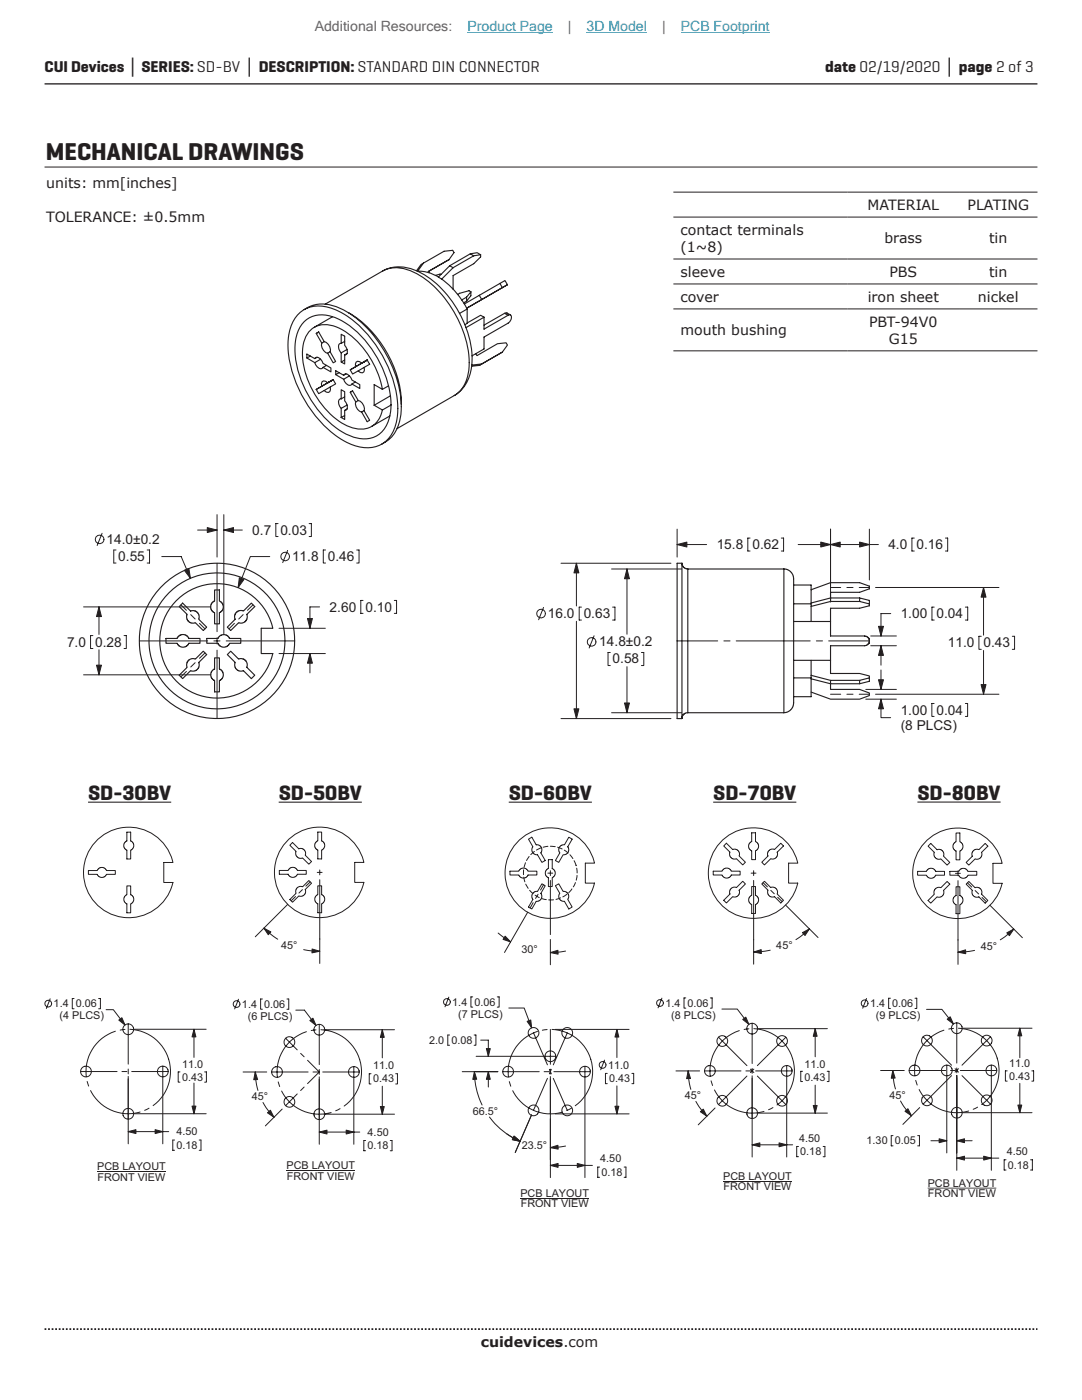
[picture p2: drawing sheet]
<svg xmlns="http://www.w3.org/2000/svg" width="216mm" height="279mm" viewBox="0 0 216 279" stroke-linecap="round" stroke-linejoin="round" font-family="sans-serif">
<path d="M8.9 265.3h198.1" fill="none" stroke="#231f20" stroke-width=".35" stroke-dasharray=".4 .4 .4 .4 .4 .4" stroke-dashoffset=".7" stroke-linecap="butt"/>
<path d="M8.9 16.7h198.1" fill="none" stroke="#231f20" stroke-width=".26"/>
<g fill="none" stroke="#231f20" stroke-width=".2">
<path d="M8.9 33.3h198.1M134.4 38.3h72.6M134.4 43.3h72.6M134.4 51.7h72.6M134.4 56.7h72.6M134.4 61.7h72.6M134.4 70h72.6M39.4 105.8h3.9M43.3 102.7v8.5M43.3 112.4v13.7M44.7 102.7v24M44.7 105.8h3.7"/>
<path d="M55.5 104.5h-.5v2.6h.5M61.7 104.5h.4v2.6h-.4M27.8 127.9h13.6M36.1 120.7l1.1 1.1M37.2 134l-1.1 1.1M38.1 122.7l.8 .8M38.9 132.3l-.8 .8M39.8 124.4l1.1 1.1M40.9 130.3l-1.1 1.1M42.7 127.9h1.2M43.3 127.3v1.2M43.3 129.8v13.6"/>
<path d="M45.1 127.9h13.7M46.8 124.4l-1.1 1.1M48.5 122.7l-.9 .8M50.5 120.7l-1.1 1.1"/>
</g>
<g fill="none" stroke="#231f20" stroke-width=".23">
<path d="M76.3 54.1a7.6 7.6 0 0 1 7.8 .4 21 21 0 0 1 10.1 17.8 7.8 7.8 0 0 1-3.5 6.6M76.3 54.1a6.8 6.8 0 0 1 6.7 .4 22.1 22.1 0 0 1 10.6 18.6 6.9 6.9 0 0 1-2.9 5.8M76.3 54.1l-11.4 6.6M83.4 54.1a9.2 9.2 0 0 1 6.9 3.5l1.4 1.6 1.5 2.5-1.5 .8M84.5 52.5l-.5 .3-.9 1.2M84.5 52.5l-1.2 1.6M85.5 54.2l.1 .2M88 54.8l-.2-.1-.9 .3M89.6 51.8l1-1.4-.3-.4-1.7 .1-4.1 2.4M89.6 51.8l-4.1 2.4M90.4 53.4l-.7-.4-2.2 2.3M90.4 53.4l-2.3 2.3"/>
<path d="M93.1 59.3l-1 .6M93.1 59.3v.8M93.8 50.7l1.4-.3 .7 .4M94 58.2l-.4-.2-2.3 .8M94 58.2l-.9 1.1M94 58.2v.8l-.9 1.1M94.5 51l-.7-.3-4.1 2.3M94.5 51l-4.1 2.4M95.6 58.9l-2.9 1.8M95.9 50.8l-1.4 .2M95.9 50.8v.5l-1.4 1.3-4.1 2.4v2.7M99.8 56.6l1-.6 .5 .8"/>
<path d="M100.2 57.4l-.4-.8-4.2 2.3M100.2 57.4l-4.1 2.4-.5-.9M101.3 56.8l-8.2 4.7M101.3 56.8l-1.1 .6M59.3 63a6 6 0 0 1 6.9-1.5 21 21 0 0 1 10.9 10.9 17.7 17.7 0 0 1 1.8 12.6 5.9 5.9 0 0 1-8 4 20.5 20.5 0 0 1-10.8-10.4 19 19 0 0 1-2.3-12.5l.4-1.2zM60.6 64.3a5.8 5.8 0 0 1 7-.6 21 21 0 0 1 10.4 16.3 8.2 8.2 0 0 1-2.2 6.6 5.9 5.9 0 0 1-6.5 .1 20.6 20.6 0 0 1-10.4-18.1 7.3 7.3 0 0 1 1.7-4.3zM60.7 61.8a6.6 6.6 0 0 1 6.6-.5 22.1 22.1 0 0 1 11.2 12.3 16.2 16.2 0 0 1 1 11.3 6.1 6.1 0 0 1-3.3 3.7M61.2 70.7l1.6 .9 .1-.2a1.05 1.05 0 0 1 1.4 .8l.2 .3 1.5 .9v.8l-1.5-.9-.2 .2a1.04 1.04 0 0 1-1.4-.9l-.1-.2-1.6-1zM61.9 71.1l-.7 .3M63.1 66.5l.5-.2 1.1 1.9a1.74 1.74 0 0 1 1.2 2l1.1 1.9-.5 .3-1.1-1.9a1.75 1.75 0 0 1-1.2-2zM63.3 71.3l-.5 .3M63.6 66.3l-.5 .2"/>
<path d="M64 71.7l-1.2 .7M64.3 76.2a.76 .76 0 0 1 1.1 .2l1.1-.6 .5 .8-1.1 .7a.77 .77 0 0 1-.4 1h-.3l-.5-.4-1.1 .7-.5-.9 1.1-.6v-.7zM64.7 68.2l-.5 .3M65.1 72.9l-.6 .4M65.9 70.2l-.5 .3M65.9 77.3l-1.2 .6M66.4 63.2l-3.7 2.1M66.5 75.8l-3.4 1.9M67 74l1.6 .9 .1-.2a1.06 1.06 0 0 1 1.4 .9l.1 .2 1.6 1v.7l-1.6-.9-.1 .2a1.04 1.04 0 0 1-1.4-.8l-.1-.3-1.6-.9zM67.7 74.4l-.7 .4M68.1 66.7l.7 .4v1.8a1.43 1.43 0 0 1 .3 1.8l-.3 .1v1.8l-.7-.4v-1.8a1.43 1.43 0 0 1-.3-1.8l.3-.1zM68.1 77.8l.7 .4v1.8a1.43 1.43 0 0 1 .3 1.8l-.3 .1v1.8l-.7-.4v-1.8l-.2-.2a.96 .96 0 0 1 .2-1.7z"/>
<path d="M68.8 68.1l-.7 .4M68.8 71.9l-.7 .3M68.8 79.2l-.7 .4M69 74.6l-.4 .3M69.2 70.5l-.4 .3M69.2 69.7l-1.1 .7M69.5 62.4a22.1 22.1 0 0 1 10.6 18.3M69.7 75l-1.1 .7M69.9 78.3l.5-.3 1.1 1.9a1.71 1.71 0 0 1 1.1 2l1.2 2-.5 .3-1.1-2a1.73 1.73 0 0 1-1.2-2zM70.4 78l-.5 .3M70.9 76.2l-.7 .4M71.1 72.2a.77 .77 0 0 1 1.1 .3l1.1-.6 .5 .8-1.2 .6a.67 .67 0 0 1 .1 .7 .67 .67 0 0 1-.7 .4l-.5-.4-1.1 .6-.5-.8 1.1-.6v-.7z"/>
<path d="M71.5 79.9l-.5 .3M72.6 73.3l-1.1 .7M73.3 71.9l-3.4 1.9M76.3 77.7a17.8 17.8 0 0 0-8.6-12.2 4.7 4.7 0 0 0-6.6 1.6 11.2 11.2 0 0 0 .3 8.8 16.9 16.9 0 0 0 7.9 9.1 4.9 4.9 0 0 0 5.9-.7 5.4 5.4 0 0 0 1.1-2.5M76.3 77.7l-1.6-.9v4.1M77.5 77l-1.2 .7M77.9 79l-3.2 1.9M90.7 78.9l-11.5 6.6M93.1 60.1l-.6 .3M93.2 61.7v2.8l-.4 .3M94.9 70.6l.3 .4 4.1-2.4 1.7-.2 .3 .5-1.1 1.4-4.1 2.3-2 .3M95.6 72.9l-1.5 .2"/>
<path d="M96.1 72.6l-.5 .3M96.6 63.3l-.7-.4-2.7 1.6M96.6 63.3l-3.6 2.1M100.2 70.3l-4.6 2.6M100.7 62.5l.3-.1 .9 .5M101.4 62.9l.1-.1a.63 .63 0 0 1 .6 .5 .63 .63 0 0 1-.2 .7l-.5 .5-4.8 2.8v2.3l-2.4 1.4M101.4 62.9l-.7-.4-4.1 2.4M101.4 62.9l-4.8 2.8v-2.4M68.8 82.9l-.7 .4M69.2 81.6l-.4 .3M69.2 80.8l-1.1 .7M72.6 81.9l-.4 .3"/>
<path d="M74.7 80.9l1.6 .9M77.8 83l-3.7 2.1M78 80.8l-1.7 1M42.8 117.7h1v2.3l.6 .4 .2 .6-.3 .9-.5 .4v2.2h-1v-2.2l-.5-.4-.3-.6 .2-.8 .6-.5zM136.1 112.4v31M136.1 112.4h-1v31h1M136.1 112.4l.3 .8 .8 .4M137.2 113.6v28.6M137.2 113.6h19.2M156.4 113.6l.7 .1 .7 .4 .4 .7 .2 .7v24.8l-.2 .7-.4 .7-.7 .4-.7 .1M156.4 113.6v28.6M158.4 116.8h3.4v7.2"/>
<path d="M161.8 117.7l3.9-1.4h5.8l2 .7v.5l-2 .7h-5.8v1.8M171.5 119.3v.7l2 .5M171.5 119.3h-5.8l-3.9 1M171.5 119.3l2 .5v1.1l-2 .5h-5.8v5.5h6.8M37.6 131.8l.6-.3h.8l1.6-1.5 .6 .6-1.6 1.6 .1 .7-.3 .7-.7 .3h-.7l-1.6 1.5-.6-.6 1.5-1.6v-.8zM37.7 128.4l-.5 .6-1 .1-.5-.2-.3-.5h-2.3v-1h2.3l.3-.5 .6-.3 .8 .2 .6 .6h2.2v1h-2.2M38 121.9l-1.6-1.5-.6 .7 1.5 1.5v.8l.3 .7 .7 .3 .7-.1 1.6 1.5 .6-.6-1.5-1.6v-.7l-.1-.5-.7-.5-.9 .1M41.3 127.4h2.2l.5-.6 .9-.1 .6 .3 .3 .4h2.2v1h-2.2l-.5 .6-.8 .2-.6-.3-.4-.5h-2.2zM43.8 133.5l.6 .5 .1 .9-.2 .5-.5 .4v2.3h-1v-2.3l-.4-.3-.3-.6 .1-.9 .6-.5v-2.2h1v2.2M45.4 130.6l.6-.6 1.6 1.5 .6-.1 .6 .2 .5 .8v.8l1.5 1.6-.6 .6-1.6-1.6-.7 .1-.5-.1-.5-.7v-.9zM46.9 123.6v-.9l.6-.7 .4-.2 .7 .1 1.6-1.5 .6 .7-1.5 1.5v.9l-.5 .6-.6 .3-.6-.1-1.6 1.5-.6-.6 1.5-1.6M54.4 130.4a11.4 11.4 0 0 1-17.6 6.9 11.4 11.4 0 0 1 .1-18.9 11.4 11.4 0 0 1 17.5 7h-2.3v5h2.3"/>
<path d="M158.4 124h7.3M158.4 131.8h7.3M158.4 135.3h3.4M158.4 120.5h3.4M161.8 135.3v3.7h-3.4M161.8 135.5l3.9 1v1.1h5.8l2 .7v.5l-2 .7h-5.8l-3.9-1.4M161.8 131.8v3.5M165.7 131.8v2.6h5.8l2 .5v.4l-2 .5h-5.8l-3.9-1M165.7 135.8v.7h5.8M165.7 120l-3.9 1M165.7 120h5.8M172.5 126.9l.6 .3 .4 .5-.2 .7-.5 .4-7.1 .1v2.9"/>
<path d="M173.4 127.4h.1v1h-.1M173.5 135.3v.7l-2 .5v-.7M137.2 142.2l-.4 .1-.4 .3-.3 .8M137.2 142.2h19.2"/>
<circle cx="43.3" cy="127.9" r="15.5"/>
<circle cx="43.3" cy="127.9" r="13.6"/>
</g>
<path d="M44.7 105.8l1.9-.5v1z" fill="#231f20"/>
<path d="M44.7 105.8l1.9-.5v1z" fill="none" stroke="#231f20" stroke-width=".2"/>
<path d="M41.4 105.3l1.9 .5-1.9 .5z" fill="#231f20"/>
<g fill="none" stroke="#231f20" stroke-width=".2">
<path d="M41.4 105.3l1.9 .5-1.9 .5zM165.7 117.2h2.1M169 117.2h1.2M171.4 117.2h2.1M174.7 117.2h24.6M196.3 117.2v9.6M135.1 127.9h8.1M144.4 127.9h1.3M146.9 127.9h14.8M162.9 127.9h1.2M165.4 127.9h8.1M165.7 138.6h2.1"/>
<path d="M169 138.6h1.2M171.4 138.6h2.1M174.7 138.6h24.6M195.8 127h-.5v2.6h.5M196.3 129.8v8.8M202 127h.4v2.6h-.4"/>
</g>
<path d="M196.3 117.2l.4 2h-.9z" fill="#231f20"/>
<path d="M196.3 117.2l.4 2h-.9z" fill="none" stroke="#231f20" stroke-width=".2"/>
<path d="M195.8 136.6h.9l-.4 2z" fill="#231f20"/>
<g fill="none" stroke="#231f20" stroke-width=".2">
<path d="M20.4 106.4l-1 2.5M23.2 109.8h-.5v2.6h.5M29.4 109.8h.4v2.6h-.4M32.3 111.1h3.9l1.8 4.3M53.8 111.1h-3.8l-2.5 6.2M57.4 109.8l-1 2.5M65 109.8h-.5v2.6h.5M71.2 109.8h.4v2.6h-.4M72.4 119.8h-.4v2.6h.4M78.7 119.8h.4v2.6h-.4M16.7 121.1h25.4M16.7 134.7h25.4"/>
<path d="M18.5 126.8h-.4v2.6h.4M19.7 121.1v5.5M19.7 129.7v5M24.8 126.8h.4v2.6h-.4M55.7 130.4h9.2M55.7 125.4h9.2M61.8 130.4v3.9M63.8 121.1h-2v4.3M195.8 136.6h.9l-.4 2z"/>
<circle cx="19.9" cy="107.6" r=".86"/>
<circle cx="56.9" cy="111.1" r=".86"/>
</g>
<path d="M61.4 123.4h.9l-.5 2z" fill="#231f20"/>
<path d="M61.4 123.4h.9l-.5 2z" fill="none" stroke="#231f20" stroke-width=".2"/>
<path d="M47.8 115.3l.9 .3-1.2 1.7z" fill="#231f20"/>
<path d="M47.8 115.3l.9 .3-1.2 1.7z" fill="none" stroke="#231f20" stroke-width=".2"/>
<path d="M61.8 130.4l.5 2h-.9z" fill="#231f20"/>
<path d="M61.8 130.4l.5 2h-.9z" fill="none" stroke="#231f20" stroke-width=".2"/>
<path d="M36.8 113.8l.9-.3 .3 1.9z" fill="#231f20"/>
<path d="M36.8 113.8l.9-.3 .3 1.9z" fill="none" stroke="#231f20" stroke-width=".2"/>
<path d="M19.7 121.1l.5 1.9h-.9z" fill="#231f20"/>
<path d="M19.7 121.1l.5 1.9h-.9z" fill="none" stroke="#231f20" stroke-width=".2"/>
<path d="M19.3 132.7h.9l-.5 2z" fill="#231f20"/>
<g fill="none" stroke="#231f20" stroke-width=".2">
<path d="M111.9 112.4h22M115 112.4v8.5M122 113.6h14M125.1 113.6v13M135.1 108.7h5.9M135.1 105.6v5.6M149.7 107.4h-.5v2.6h.5M155.9 107.4h.5v2.6h-.5M165.7 105.6v14.6M173.5 105.6v10.1M175.3 108.7h-16M182.4 107.4h-.4v2.6h.4"/>
<path d="M188.6 107.4h.5v2.6h-.5M19.3 132.7h.9l-.5 2zM108.5 121.2l-1 2.5M115 124v19.4M116 121.2h-.4v2.5h.4M118.5 126.9l-.9 2.4M121.8 130.2h-.5v2.6h.5M122.2 121.2h.5v2.5h-.5M125.1 133v9.2M128 130.2h.5v2.6h-.5M172.8 139.5h6.1M172.8 137.6h6.1"/>
<path d="M173.7 126.9h5.2M173.7 128.9h5.2M175.8 128.9v3.8M175.8 139.5v3.7h1.9M175.8 133.7v3.9M177.7 122.5h-1.9v4.4M186.4 121.2h-.4v2.5h.4M192.6 121.2h.5v2.5h-.5M111.9 143.4h22M122 142.2h14M186.4 140.4h-.5v2.6h.5M192.6 140.4h.5v2.6h-.5"/>
<circle cx="108" cy="122.5" r=".86"/>
<circle cx="118.1" cy="128.1" r=".86"/>
</g>
<path d="M175.8 139.5l.5 2h-1z" fill="#231f20"/>
<path d="M175.8 139.5l.5 2h-1z" fill="none" stroke="#231f20" stroke-width=".2"/>
<path d="M175.3 135.7h1l-.5 1.9z" fill="#231f20"/>
<path d="M175.3 135.7h1l-.5 1.9z" fill="none" stroke="#231f20" stroke-width=".2"/>
<path d="M163.8 108.2l1.9 .5-1.9 .5z" fill="#231f20"/>
<path d="M163.8 108.2l1.9 .5-1.9 .5z" fill="none" stroke="#231f20" stroke-width=".2"/>
<path d="M135.1 108.7l2-.5v1z" fill="#231f20"/>
<path d="M135.1 108.7l2-.5v1z" fill="none" stroke="#231f20" stroke-width=".2"/>
<path d="M114.5 141.5h1l-.5 1.9z" fill="#231f20"/>
<path d="M114.5 141.5h1l-.5 1.9z" fill="none" stroke="#231f20" stroke-width=".2"/>
<path d="M115 112.4l.5 1.9h-1z" fill="#231f20"/>
<path d="M115 112.4l.5 1.9h-1z" fill="none" stroke="#231f20" stroke-width=".2"/>
<path d="M171.5 108.2l2 .5-2 .5z" fill="#231f20"/>
<path d="M171.5 108.2l2 .5-2 .5z" fill="none" stroke="#231f20" stroke-width=".2"/>
<path d="M165.7 108.7l2-.5v1z" fill="#231f20"/>
<path d="M165.7 108.7l2-.5v1z" fill="none" stroke="#231f20" stroke-width=".2"/>
<path d="M175.3 125h1l-.5 1.9z" fill="#231f20"/>
<path d="M175.3 125h1l-.5 1.9z" fill="none" stroke="#231f20" stroke-width=".2"/>
<path d="M175.8 128.9l.5 1.9h-1z" fill="#231f20"/>
<path d="M175.8 128.9l.5 1.9h-1z" fill="none" stroke="#231f20" stroke-width=".2"/>
<path d="M125.1 113.6l.5 1.9h-1z" fill="#231f20"/>
<path d="M125.1 113.6l.5 1.9h-1z" fill="none" stroke="#231f20" stroke-width=".2"/>
<path d="M124.6 140.3h1l-.5 1.9z" fill="#231f20"/>
<g fill="none" stroke="#231f20" stroke-width=".2">
<path d="M124.6 140.3h1l-.5 1.9zM142.3 173.9h1.8l.4-.5 .7-.2 .5 .3 .2 .4h1.8v.7h-1.8l-.4 .5-.6 .1-.5-.2-.3-.4h-1.8zM143.7 168.2a9 9 0 0 1 15.5 4.1h-1.8v3.9h1.8a9 9 0 0 1-13 6.1 9 9 0 0 1-2.5-14.1zM146.2 169.5l-1.3-1.2-.5 .5 1.3 1.3-.1 .5 .2 .5 .6 .3h.6l1.2 1.2 .5-.5-1.2-1.3 .1-.5-.2-.4-.5-.4h-.7M147.5 177.7v.6l-.4 .6-.9 .1-1.3 1.2-.5-.5 1.3-1.3-.1-.5 .2-.5 .6-.3h.6l1.2-1.2 .5 .5-1.2 1.3M149.9 174.3h.9M150 166.2h.8v1.8l.4 .3 .2 .5-.2 .7-.4 .3v1.8h-.8v-1.8l-.4-.3-.2-.5 .1-.6 .5-.4zM150 176.9h.8v1.8l.4 .3 .2 .5-.2 .7-.4 .3v1.8h-.8v-1.8l-.4-.2-.2-.5 .1-.7 .5-.4zM150.4 173.8v.9M150.4 175.7v16.7M152 176.4l.5-.5 1.3 1.2 .5-.1 .4 .2 .4 .6v.6l1.2 1.3-.5 .5-1.3-1.3-.5 .1-.4-.1-.4-.6 .1-.6zM152.3 176.2l.8 .8"/>
<path d="M153.2 170.8v-.7l.5-.6h.8l1.3-1.2 .5 .5-1.2 1.3v.7l-.3 .4-.5 .2h-.5l-1.3 1.2-.5-.5 1.3-1.3M153.8 177.7l.7 .7M155.2 179.1l.9 .8M153.7 189.6l-3.3 .4M156.8 180.6l6.4 6.5M161.5 185.4l-2.7 2.1"/>
</g>
<path d="M150.4 190l1.5-.5v.8z" fill="#231f20"/>
<path d="M150.4 190l1.5-.5v.8z" fill="none" stroke="#231f20" stroke-width=".2"/>
<path d="M160.1 186.1l1.4-.7-.9 1.3z" fill="#231f20"/>
<g fill="none" stroke="#231f20" stroke-width=".2">
<path d="M132.1 199.2l-.8 1.9M136.8 199.2h-.3v2h.3M141.7 199.2h.4v2h-.4M160.1 186.1l1.4-.7-.9 1.3zM134.9 213.7h4.7M137.3 213.7l.1 1.9 .4 1.8M138.9 219.8l.8 1.4 1.3 1.6M140.6 213.7h7.3M141.9 215.7l.3 .9M142.6 217.5a8.4 8.4 0 0 0 9.9 4.3M143.4 207l5.6 5.7M144 201.4h3.1l2.3 3"/>
<path d="M147.5 205.7a8.4 8.4 0 0 0-5.8 9M148.8 213.7h1M149 214.7l-5.6 5.7M149.4 205.3l-.9 .2M149.7 213.4l.7 .7M150.1 214.7v16.2M150.1 204.2v8.1M150.1 213.2v1M150.4 205.3a8.4 8.4 0 0 1 7.7 6 8.4 8.4 0 0 1-3.1 9.2M150.4 213.4l-.7 .7M150.8 213.7h7.3M151.1 205.3h14"/>
<path d="M151.1 214.7l5.7 5.7M156.8 207l-5.7 5.7M157 212.7v18.2M160.1 213.8h-.3v2h.3M162.7 205.3v5.6M162.7 216.6v5.5M165.1 213.8h.3v2h-.3M142.7 221.1l-3.4 3.4M150.1 228.5h8.1M151.1 222.1h14M154.2 221l-.8 .5M159.3 228.8h-.3v2h.3"/>
<path d="M164.2 228.8h.4v2h-.4"/>
<circle cx="131.7" cy="200.2" r=".67"/>
<circle cx="141.7" cy="213.7" r="1.07"/>
<circle cx="144.1" cy="219.7" r="1.07"/>
<circle cx="144.1" cy="207.8" r="1.07"/>
<circle cx="150.1" cy="205.3" r="1.07"/>
<circle cx="156" cy="207.8" r="1.07"/>
<circle cx="156" cy="219.7" r="1.08"/>
<circle cx="157" cy="213.7" r="1.07"/>
<circle cx="150.1" cy="222.2" r="1.07"/>
</g>
<path d="M137.3 213.7l.5 1.5-.8 .1z" fill="#231f20"/>
<path d="M137.3 213.7l.5 1.5-.8 .1z" fill="none" stroke="#231f20" stroke-width=".2"/>
<path d="M148.2 203.5l.6-.5 .6 1.4z" fill="#231f20"/>
<path d="M148.2 203.5l.6-.5 .6 1.4z" fill="none" stroke="#231f20" stroke-width=".2"/>
<path d="M155.5 228.1l1.5 .4-1.5 .4z" fill="#231f20"/>
<path d="M155.5 228.1l1.5 .4-1.5 .4z" fill="none" stroke="#231f20" stroke-width=".2"/>
<path d="M150.1 228.5l1.5-.4v.8z" fill="#231f20"/>
<path d="M150.1 228.5l1.5-.4v.8z" fill="none" stroke="#231f20" stroke-width=".2"/>
<path d="M139.7 221.9l.6-.5 .7 1.4z" fill="#231f20"/>
<path d="M139.7 221.9l.6-.5 .7 1.4z" fill="none" stroke="#231f20" stroke-width=".2"/>
<path d="M162.7 205.3l.4 1.5h-.8z" fill="#231f20"/>
<path d="M162.7 205.3l.4 1.5h-.8z" fill="none" stroke="#231f20" stroke-width=".2"/>
<path d="M162.3 220.6h.8l-.4 1.5z" fill="#231f20"/>
<g fill="none" stroke="#231f20" stroke-width=".2">
<path d="M101.8 173.9h1.7l.4-.5 .7-.2 .5 .3 .3 .4h1.7v.7h-1.7l-.4 .5-.7 .1-.5-.2-.3-.4h-1.7zM103.1 168.2a9 9 0 0 1 15.5 4.1h-1.8v3.9h1.8a9 9 0 0 1-12.9 6.1 9 9 0 0 1-2.6-14.1zM104.5 173.6v1M104.5 175l.2 1M104.9 172.2l-.3 .9M104.9 176.4l.5 .9M105.6 170.9l-.5 .8M105.7 177.7l.7 .7M106.3 179.5l-.2-.5 .2-.7 .4-.3 .6-.1 .8-1.5 .7 .4-.9 1.5 .2 .5-.1 .6-.4 .4-.6 .1-.9 1.5-.6-.4 .8-1.5M106.6 169.9l-.7 .7M106.8 178.7l.8 .4M107.2 170.6l-.6-.2-.4-.5-.1-.5 .2-.4-.8-1.5 .6-.4 .9 1.5 .5 .1 .5 .4 .1 .5-.2 .6 .9 1.5-.7 .4-.8-1.5"/>
<path d="M107.4 178.5l-.5 .8M107.9 169.2l-.9 .4M108.1 179.3l.9 .2M108.5 176.6l-.6 1M109.3 174.3h1M109.3 168.9l-.9 .2M109.4 175.2l-.5-.5-.1-.7 .2-.4 .4-.3v-1.7h.8v1.7l.4 .4 .2 .4-.2 .7-.4 .3v1.8h-.8v-1.7M109.8 168.9l1 .1M109.8 173.8v.9M109.8 175.7v10.8M110.5 179.6h-1M111.3 169.1l.9 .3"/>
<path d="M111.9 179.2l-1 .3M112.6 169.7l.8 .5M112.6 179.9l-.6-.2-.5-.5v-.5l.2-.4-.9-1.5 .7-.4 .9 1.5 .5 .1 .5 .4 .1 .6-.2 .5 .9 1.5-.7 .4-.9-1.5M113.1 178.5l-.8 .5M113.3 169l.2 .5-.2 .7-.4 .3-.5 .1-.9 1.5-.7-.4 .9-1.5-.2-.5 .1-.6 .5-.4 .5-.1 .9-1.5 .7 .4-.9 1.5M113.7 170.6l.6 .7M114.1 177.4l-.6 .7M114.6 171.8l.4 1M114.8 176.1l-.4 .9M115.1 173.3l.1 .9M115.1 174.7l-.1 1M99.4 186.2l2.5 1.8"/>
<path d="M105.3 182.1l-4.6 8M106.4 180.1l-.6 1.1M109.8 187.5v5M112.9 189.8l-3.1 .3M144.3 235.7h13.7M162.3 220.6h.8l-.4 1.5z"/>
</g>
<path d="M100.8 186.8l1.1 1.2-1.5-.5z" fill="#231f20"/>
<path d="M100.8 186.8l1.1 1.2-1.5-.5z" fill="none" stroke="#231f20" stroke-width=".2"/>
<path d="M109.8 190.1l1.5-.5 .1 .8z" fill="#231f20"/>
<g fill="none" stroke="#231f20" stroke-width=".2">
<path d="M89.6 199l-.8 1.9M94.3 199h-.3v2h.3M99.2 199h.4v2h-.4M109.8 190.1l1.5-.5 .1 .8zM89.7 206.6h-.3v2h.3M92.2 213.9h7.1M94.6 206.6h.4v2h-.4M94.7 213.9a15.3 15.3 0 0 0 1.5 6.6M95 210.8h15.9M95.9 207.6h1.5v3.2M97.4 213.9v3M100.3 213.9h7.3"/>
<path d="M101.5 201.2h3.1l1.5 3.9M101.6 215.9l.3 .9M102.3 217.7a8.4 8.4 0 0 0 9.9 4.3M106.5 206.1l2.7 6.4M107.3 205.8a8.4 8.4 0 0 0-5.8 9.1M108.6 213.9h.9M109.2 205.5l-1 .1M109.2 215.2l-2.8 6.4M109.6 213.4l.4 .9M109.8 214.8v20.2M109.8 205.4v7M109.8 213.4v.9"/>
<path d="M110 213.4l-.4 .9M110.1 205.4a8.4 8.4 0 0 1 7.8 6 8.4 8.4 0 0 1-3.1 9.3M110.4 215.2l2.8 6.4M110.5 213.9h7.3M110.8 205.4h14.7M113.2 206.1l-2.8 6.4M116.7 212.8v22.2M120.6 211.6l-.7 1.9M121.2 214.2h-.4v2.1h.4M123.1 205.4v5.7M123.1 216.7v5.6M126.1 214.2h.3v2.1h-.3"/>
<path d="M97.7 222.9a15.1 15.1 0 0 0 6.1 4.9l-2.7-1.5M106.1 222.5l-3.3 7.5M109.8 232.6h8.4M110.8 222.3h14.7M112.9 228.7l-3.1 .3M114 221.2l-.9 .4M119.6 232.9h-.3v2.1h.3M124.5 232.9h.4v2.1h-.4"/>
<circle cx="89.2" cy="200" r=".67"/>
<circle cx="101.4" cy="213.9" r="1.07"/>
<circle cx="106.5" cy="206.1" r="1.07"/>
<circle cx="109.8" cy="210.8" r="1.08"/>
<circle cx="113.2" cy="206.1" r="1.07"/>
<circle cx="116.7" cy="213.9" r="1.07"/>
<circle cx="120.2" cy="212.5" r=".67"/>
<circle cx="106.5" cy="221.6" r="1.07"/>
<circle cx="113.2" cy="221.6" r="1.07"/>
</g>
<path d="M102.6 226.7l1.2 1.1-1.6-.4z" fill="#231f20"/>
<path d="M102.6 226.7l1.2 1.1-1.6-.4z" fill="none" stroke="#231f20" stroke-width=".2"/>
<path d="M97.1 209.3h.7l-.4 1.5z" fill="#231f20"/>
<path d="M97.1 209.3h.7l-.4 1.5z" fill="none" stroke="#231f20" stroke-width=".2"/>
<path d="M115.2 232.2l1.5 .4-1.5 .4z" fill="#231f20"/>
<path d="M115.2 232.2l1.5 .4-1.5 .4z" fill="none" stroke="#231f20" stroke-width=".2"/>
<path d="M109.8 232.6l1.6-.4v.8z" fill="#231f20"/>
<path d="M109.8 232.6l1.6-.4v.8z" fill="none" stroke="#231f20" stroke-width=".2"/>
<path d="M109.8 229l1.5-.4 .1 .7z" fill="#231f20"/>
<path d="M109.8 229l1.5-.4 .1 .7z" fill="none" stroke="#231f20" stroke-width=".2"/>
<path d="M102.6 226.7l1.2 1.1-1.6-.4z" fill="#231f20"/>
<path d="M102.6 226.7l1.2 1.1-1.6-.4z" fill="none" stroke="#231f20" stroke-width=".2"/>
<path d="M123.1 205.4l.4 1.6h-.8z" fill="#231f20"/>
<path d="M123.1 205.4l.4 1.6h-.8z" fill="none" stroke="#231f20" stroke-width=".2"/>
<path d="M122.7 220.8h.8l-.4 1.5z" fill="#231f20"/>
<path d="M122.7 220.8h.8l-.4 1.5z" fill="none" stroke="#231f20" stroke-width=".2"/>
<path d="M97.4 213.9l.4 1.5h-.7z" fill="#231f20"/>
<path d="M97.4 213.9l.4 1.5h-.7z" fill="none" stroke="#231f20" stroke-width=".2"/>
<path d="M94.7 213.9l.4 1.5h-.8z" fill="#231f20"/>
<path d="M94.7 213.9l.4 1.5h-.8z" fill="none" stroke="#231f20" stroke-width=".2"/>
<path d="M105.2 203.8l.7-.2 .2 1.5z" fill="#231f20"/>
<g fill="none" stroke="#231f20" stroke-width=".2">
<path d="M55.7 173.7h1.8l.4-.5 .7-.1 .5 .2 .3 .4h1.7v.8h-1.8l-.4 .5-.6 .1-.5-.2-.3-.4h-1.8zM58.4 168.1l1.2 1.3 .6-.1 .6 .4 .2 .5-.1 .5 1.3 1.2-.6 .6-1.2-1.3-.6 .1-.6-.3-.2-.5 .1-.6-1.3-1.2zM59 178.9l-.9 .9M59.3 177.2l.5-.3 .6 .1 1.2-1.3 .6 .6-1.3 1.2 .1 .6-.3 .5-.5 .3-.6-.1-1.2 1.3-.6-.6 1.3-1.2-.1-.6zM60.3 177.5l-.7 .7M61.9 176l-.9 .8M63.3 174.1h1M63.4 166.1h.8v1.7l.4 .4 .2 .4-.2 .7-.4 .3v1.8h-.8v-1.8l-.4-.2-.2-.5 .1-.6 .5-.5zM63.4 176.8h.8v1.7l.4 .4 .2 .4-.2 .7-.4 .4v1.8h-.8v-1.8l-.3-.3-.3-.5 .1-.6 .5-.4zM63.8 173.6v1M63.8 175.6v16.7M72.6 176.1a9 9 0 0 1-13.9 5.4 9 9 0 0 1 0-14.9 9 9 0 0 1 13.9 5.5h-1.8v4h1.8"/>
<path d="M52.7 185.2l2.7 2.2M57.4 180.5l-6.5 6.5M60.6 189.5l3.2 .3M105.2 203.8l.7-.2 .2 1.5zM103.8 239.1h13.7"/>
</g>
<path d="M52.7 185.2l1.4 .8-.6 .6z" fill="#231f20"/>
<path d="M52.7 185.2l1.4 .8-.6 .6z" fill="none" stroke="#231f20" stroke-width=".2"/>
<path d="M62.3 189.4l1.5 .4-1.6 .4z" fill="#231f20"/>
<g fill="none" stroke="#231f20" stroke-width=".2">
<path d="M47.6 199.4l-.8 2M52.4 199.4h-.4v2h.4M57.3 199.4h.3v2h-.3M62.3 189.4l1.5 .4-1.6 .4zM48.5 213.9h4.7M50.9 213.9l.2 1.9 .4 1.8M54.2 213.9h7.3M55.5 215.9l.3 .9M56.2 217.7a8.4 8.4 0 0 0 9.9 4.3M57 207.2l2.3 2.3M59 201.6h1.7l2.4 3M59.3 218.3l-2.3 2.4"/>
<path d="M60 210.2l.7 .7M60.7 216.9l-.7 .7M61.1 205.9a8.4 8.4 0 0 0-5.7 9.1M61.4 211.6l2.3 2.3-2.3 2.4M62.5 213.9h.9M63.1 205.5l-1 .2M63.7 214.9v13.5M63.7 204.4v8.1M63.7 213.4v1M64 205.5a8.4 8.4 0 0 1 7.8 6 8.4 8.4 0 0 1-3.1 9.2M64.4 213.9h7.3M64.7 205.5h14"/>
<path d="M70.6 212.9v15.5M74 214.3h-.3v2h.3M76.3 205.5v5.6M76.3 216.8v5.6M79 214.3h.3v2h-.3M52.5 220l.8 1.4 1.4 1.6M56.3 221.3l-3.4 3.4M63.7 225.9h8.1M64.7 222.4h14M67.9 221.3l-.9 .4M73 227.6h-.4v2.1h.4M77.9 227.6h.3v2.1h-.3"/>
<circle cx="47.2" cy="200.4" r=".67"/>
<circle cx="55.3" cy="213.9" r="1.07"/>
<circle cx="57.7" cy="219.9" r="1.07"/>
<circle cx="57.7" cy="208" r="1.07"/>
<circle cx="63.7" cy="205.5" r="1.07"/>
<circle cx="70.6" cy="213.9" r="1.07"/>
<circle cx="63.7" cy="222.4" r="1.07"/>
</g>
<path d="M76.3 205.5l.4 1.5h-.8z" fill="#231f20"/>
<path d="M76.3 205.5l.4 1.5h-.8z" fill="none" stroke="#231f20" stroke-width=".2"/>
<path d="M75.9 220.8h.8l-.4 1.6z" fill="#231f20"/>
<path d="M75.9 220.8h.8l-.4 1.6z" fill="none" stroke="#231f20" stroke-width=".2"/>
<path d="M69.1 225.5l1.5 .4-1.5 .4z" fill="#231f20"/>
<path d="M69.1 225.5l1.5 .4-1.5 .4z" fill="none" stroke="#231f20" stroke-width=".2"/>
<path d="M61.8 203.7l.6-.5 .7 1.4z" fill="#231f20"/>
<path d="M61.8 203.7l.6-.5 .7 1.4z" fill="none" stroke="#231f20" stroke-width=".2"/>
<path d="M63.7 225.9l1.5-.4v.8z" fill="#231f20"/>
<path d="M63.7 225.9l1.5-.4v.8z" fill="none" stroke="#231f20" stroke-width=".2"/>
<path d="M50.9 213.9l.5 1.5-.8 .1z" fill="#231f20"/>
<path d="M50.9 213.9l.5 1.5-.8 .1z" fill="none" stroke="#231f20" stroke-width=".2"/>
<path d="M53.4 222.1l.6-.5 .7 1.4z" fill="#231f20"/>
<g fill="none" stroke="#231f20" stroke-width=".2">
<path d="M17.6 173.7h1.8l.4-.5 .7-.1 .5 .2 .3 .4h1.7v.8h-1.7l-.5 .5-.6 .1-.5-.2-.3-.4h-1.8zM25.3 166.1h.8v1.7l.4 .4 .2 .4-.2 .7-.4 .4v1.7h-.8v-1.7l-.4-.3-.2-.5 .1-.6 .5-.5zM26.1 178.6l.5 .4 .1 .7-.2 .4-.4 .3v1.8h-.8v-1.8l-.3-.2-.3-.6 .1-.6 .5-.4v-1.8h.8v1.8M34.5 176.1a9 9 0 0 1-13.9 5.4 9 9 0 0 1 0-14.9 9 9 0 0 1 13.9 5.5h-1.8v4h1.8M10 199.3l-.8 2M14.8 199.3h-.4v2h.4M19.7 199.3h.3v2h-.3M16.1 213.8h7.3M17.4 215.8l.3 1M18.1 217.6a8.4 8.4 0 0 0 9.9 4.3M21.2 201.5h1.4l2.3 3.1M23 205.8a8.4 8.4 0 0 0-5.8 9.1"/>
<path d="M24.3 213.8h1M24.9 205.4l-.9 .2M25.6 214.8v13.5M25.6 204.3v8.1M25.6 213.3v1M25.9 205.4a8.4 8.4 0 0 1 7.7 6 8.4 8.4 0 0 1-3.1 9.2M26.3 213.8h7.3M26.6 205.4h14.5M32.5 212.8v15.5M35.9 213.9h-.3v2.1h.3M38.7 205.4v5.6M38.7 216.1v6.2"/>
<path d="M40.8 213.9h.4v2.1h-.4M25.6 225.8h8.1M26.6 222.3h14.5M29.7 221.2l-.8 .4M34.8 227.5h-.3v2.1h.3M39.7 227.5h.4v2.1h-.4M53.4 222.1l.6-.5 .7 1.4zM57.2 233.6h13.7"/>
<circle cx="9.6" cy="200.3" r=".67"/>
<circle cx="17.2" cy="213.8" r="1.07"/>
<circle cx="25.6" cy="205.4" r="1.07"/>
<circle cx="32.5" cy="213.8" r="1.07"/>
<circle cx="25.6" cy="222.3" r="1.07"/>
</g>
<path d="M25.6 225.8l1.5-.4v.8z" fill="#231f20"/>
<path d="M25.6 225.8l1.5-.4v.8z" fill="none" stroke="#231f20" stroke-width=".2"/>
<path d="M23.7 203.6l.6-.5 .6 1.5z" fill="#231f20"/>
<path d="M23.7 203.6l.6-.5 .6 1.5z" fill="none" stroke="#231f20" stroke-width=".2"/>
<path d="M31 225.4l1.5 .4-1.5 .4z" fill="#231f20"/>
<path d="M31 225.4l1.5 .4-1.5 .4z" fill="none" stroke="#231f20" stroke-width=".2"/>
<path d="M38.7 205.4l.4 1.5h-.8z" fill="#231f20"/>
<path d="M38.7 205.4l.4 1.5h-.8z" fill="none" stroke="#231f20" stroke-width=".2"/>
<path d="M38.3 220.7h.8l-.4 1.6z" fill="#231f20"/>
<g fill="none" stroke="#231f20" stroke-width=".2">
<path d="M183.1 173.9h1.8l.4-.5 .6-.1 .5 .2 .3 .4h1.8v.8h-1.8l-.4 .5-.6 .1-.5-.2-.3-.4h-1.8zM186.6 177.4l.5-.3 .6 .1 1.3-1.3 .5 .5-1.2 1.3v.6l-.2 .5-.6 .3-.5-.1-1.3 1.2-.5-.5 1.2-1.2v-.5zM187 169.6l-1.3-1.3-.5 .6 1.2 1.2v.6l.3 .6 .5 .2 .5-.1 1.3 1.3 .5-.6-1.2-1.2v-.5l-.1-.4-.5-.4h-.7M189.5 173.9h1.8l.4-.5 .7-.1 .5 .3 .2 .3h1.8v.8h-1.8l-.4 .5-.6 .1-.5-.2-.3-.4h-1.8zM190.7 174.3h.9M190.8 169.8l-.5-.4-.1-.7 .2-.4 .4-.3v-1.8h.7v1.8l.5 .4 .1 .4-.1 .6-.5 .4v1.8h-.7v-1.8M191.2 173.8v1M191.2 175.8v16.7M193 176.2l.9 .8M193.3 175.9l1.3 1.3 .7-.1 .4 .4 .2 .5v.5l1.2 1.2-.5 .5-1.3-1.2h-.7l-.5-.4-.2-.3 .1-.6-1.2-1.3zM194 170.9v-.8l.5-.5h.8l1.3-1.3 .5 .6-1.2 1.2v.7l-.4 .5-.4 .2-.5-.1-1.3 1.3-.5-.6 1.2-1.2M194.6 177.7l.7 .7"/>
<path d="M196 179.1l.8 .9M200 176.3a9 9 0 0 1-14 5.4 9 9 0 0 1 .1-14.9 9 9 0 0 1 13.9 5.5h-1.9v4h1.9M190.8 180.6l-.5-.5-.1-.6 .2-.6 .4-.2v-1.7h.7v1.7l.5 .4 .1 .4-.1 .7-.5 .4v1.7h-.7v-1.7M194.5 189.7l-3.3 .3M197.5 180.7l6.5 6.4M202.3 185.4l-2.7 2.2M19.4 233.8h13.7M38.3 220.7h.8l-.4 1.6z"/>
</g>
<path d="M191.2 190l1.5-.4v.7z" fill="#231f20"/>
<path d="M191.2 190l1.5-.4v.7z" fill="none" stroke="#231f20" stroke-width=".2"/>
<path d="M200.9 186.2l1.4-.8-.9 1.3z" fill="#231f20"/>
<g fill="none" stroke="#231f20" stroke-width=".2">
<path d="M172.9 199.3l-.8 1.9M177.7 199.2h-.4v2.1h.4M182.6 199.2h.3v2.1h-.3M200.9 186.2l1.4-.8-.9 1.3zM175.7 213.6h4.7M178.1 213.6l.2 1.9 .4 1.8M179.7 219.7l.8 1.4 1.4 1.6M181.4 213.6h7.3M182.7 215.6l.3 .9M183.4 217.4a8.4 8.4 0 0 0 9.9 4.3M184.2 206.9l5.7 5.7M184.9 201.4h3l2.3 3"/>
<path d="M188.4 205.6a8.4 8.4 0 0 0-5.8 9.1M188.9 212.6v17.5M189.7 213.6h.9M189.9 214.7l-5.7 5.7M190.3 205.2l-1 .2M190.6 213.3l.7 .7M190.9 204.1v8.1M190.9 213.1v1M190.9 214.6v19M191.2 205.2a8.4 8.4 0 0 1 7.8 6 8.4 8.4 0 0 1-3.1 9.2M191.3 213.3l-.7 .7M191.6 213.6h7.3"/>
<path d="M191.9 205.2h14M192 214.7l5.6 5.7M197.6 206.9l-5.6 5.7M197.8 212.6v21M201 213.7h-.4v2.1h.4M203.5 205.2v5.9M203.5 216.2v5.9M205.9 213.7h.3v2.1h-.3M178.2 226.6h-.4v2.1h.4M183.1 226.6h.4v2.1h-.4M183.5 221l-3.3 3.4M185.8 227.7h3.1"/>
<path d="M190.9 231.1h8.4M190.9 227.7h3.1M191.9 222.1h14M195.1 221l-.9 .4M200.7 231.5h-.3v2h.3M205.6 231.5h.4v2h-.4"/>
<circle cx="172.5" cy="200.2" r=".68"/>
<circle cx="182.5" cy="213.6" r="1.07"/>
<circle cx="185" cy="219.6" r="1.07"/>
<circle cx="185" cy="207.7" r="1.07"/>
<circle cx="188.9" cy="213.6" r="1.07"/>
<circle cx="190.9" cy="205.2" r="1.07"/>
<circle cx="196.9" cy="207.7" r="1.07"/>
<circle cx="196.9" cy="219.6" r="1.08"/>
<circle cx="197.8" cy="213.6" r="1.07"/>
<circle cx="190.9" cy="222.1" r="1.07"/>
</g>
<path d="M178.1 213.6l.5 1.6h-.8z" fill="#231f20"/>
<path d="M178.1 213.6l.5 1.6h-.8z" fill="none" stroke="#231f20" stroke-width=".2"/>
<path d="M189 203.4l.6-.5 .6 1.5z" fill="#231f20"/>
<path d="M189 203.4l.6-.5 .6 1.5z" fill="none" stroke="#231f20" stroke-width=".2"/>
<path d="M196.3 230.7l1.5 .4-1.5 .4z" fill="#231f20"/>
<path d="M196.3 230.7l1.5 .4-1.5 .4z" fill="none" stroke="#231f20" stroke-width=".2"/>
<path d="M190.9 231.1l1.6-.4v.8z" fill="#231f20"/>
<path d="M190.9 231.1l1.6-.4v.8z" fill="none" stroke="#231f20" stroke-width=".2"/>
<path d="M190.9 227.7l1.6-.4v.7z" fill="#231f20"/>
<path d="M190.9 227.7l1.6-.4v.7z" fill="none" stroke="#231f20" stroke-width=".2"/>
<path d="M187.4 227.3l1.5 .4-1.5 .3z" fill="#231f20"/>
<path d="M187.4 227.3l1.5 .4-1.5 .3z" fill="none" stroke="#231f20" stroke-width=".2"/>
<path d="M180.6 221.8l.6-.5 .7 1.4z" fill="#231f20"/>
<path d="M180.6 221.8l.6-.5 .7 1.4z" fill="none" stroke="#231f20" stroke-width=".2"/>
<path d="M203.5 205.2l.4 1.5h-.8z" fill="#231f20"/>
<path d="M203.5 205.2l.4 1.5h-.8z" fill="none" stroke="#231f20" stroke-width=".2"/>
<path d="M203.1 220.5h.8l-.4 1.6z" fill="#231f20"/>
<path d="M185.1 237.1h13.7M203.1 220.5h.8l-.4 1.6z" fill="none" stroke="#231f20" stroke-width=".2"/>
<path d="M17.6 160.1h16.6M55.6 160.1h16.6M101.5 160.1h16.6M142.3 160.1h16.6M183.1 160.1h16.6" fill="none" stroke="#231f20" stroke-width=".21"/>
<path d="M93.3 6.5h17M117.1 6.5h12M135.8 6.5h17.8" fill="none" stroke="#23a4c6" stroke-width=".2"/>
<text font-size="4.9" fill="#231f20" x="9.1" y="31.9">MECHANICAL DRAWINGS</text>
<g font-size="4.2" fill="#231f20">
<text x="17.6" y="159.7">SD-30BV</text>
<text x="55.6" y="159.7">SD-50BV</text>
<text x="101.5" y="159.7">SD-60BV</text>
<text x="142.3" y="159.7">SD-70BV</text>
<text x="183.1" y="159.6">SD-80BV</text>
</g>
<g font-size="3.2" fill="#231f20">
<text x="8.9" y="14.3">CUI Devices │ SERIES: SD-BV │ DESCRIPTION: STANDARD DIN CONNECTOR</text>
<text x="164.6" y="14.3">date 02/19/2020 │ page 2 of 3</text>
</g>
<g font-size="2.8" fill="#63676b">
<text x="62.8" y="6.1">Additional Resources:</text>
<text x="113.3" y="6.1">|</text>
<text x="132.1" y="6.1">|</text>
</g>
<g font-size="2.8" fill="#23a4c6">
<text x="93.3" y="6.1">Product Page</text>
<text x="117.1" y="6.1">3D Model</text>
<text x="135.8" y="6.1">PCB Footprint</text>
</g>
<g font-size="2.8" fill="#231f20">
<text x="9.2" y="37.5">units: mm[inches]</text>
<text x="173.1" y="41.9">MATERIAL</text>
<text x="193.1" y="41.9">PLATING</text>
<text x="9.2" y="44.2">TOLERANCE: ±0.5mm</text>
<text x="135.8" y="46.9">contact terminals</text>
<text x="135.8" y="50.3">(1~8)</text>
<text x="176.5" y="48.6">brass</text>
<text x="197.4" y="48.6">tin</text>
<text x="135.8" y="55.3">sleeve</text>
<text x="177.5" y="55.3">PBS</text>
<text x="197.4" y="55.3">tin</text>
<text x="135.8" y="60.2">cover</text>
<text x="173.1" y="60.2">iron sheet</text>
<text x="173.4" y="65.2">PBT-94V0</text>
<text x="195.1" y="60.2">nickel</text>
<text x="135.8" y="66.9">mouth bushing</text>
<text x="177.4" y="68.6">G15</text>
<text x="95.9" y="268.9">cuidevices.com</text>
</g>
<g font-size="2.7" fill="#231f20">
<text x="50.3" y="106.7">0.7 0.03</text>
<text x="21.3" y="108.6">14.0±0.2</text>
<text x="23.6" y="112">0.55</text>
<text x="58.3" y="112">11.8</text>
<text x="65.4" y="112">0.46</text>
<text x="143" y="109.6">15.8</text>
<text x="150.1" y="109.6">0.62</text>
<text x="177.3" y="109.6">4.0</text>
<text x="182.9" y="109.6">0.16</text>
<text x="65.8" y="122">2.60</text>
<text x="72.9" y="122">0.10</text>
<text x="109.3" y="123.4">16.0</text>
<text x="116.5" y="123.4">0.63</text>
<text x="179.7" y="123.4">1.00</text>
<text x="186.9" y="123.4">0.04</text>
<text x="13.4" y="129.1">7.0</text>
<text x="19" y="129.1">0.28</text>
<text x="119.6" y="129">14.8±0.2</text>
<text x="189.1" y="129.2">11.0</text>
<text x="196.3" y="129.2">0.43</text>
<text x="122.2" y="132.3">0.58</text>
<text x="179.7" y="142.6">1.00</text>
<text x="186.9" y="142.6">0.04</text>
<text x="179.7" y="145.7">(8 PLCS)</text>
</g>
<g font-size="2.2" fill="#231f20">
<text x="56.1" y="189.4">45°</text>
<text x="104.1" y="190.3">30°</text>
<text x="154.9" y="189.5">45°</text>
<text x="195.7" y="189.5">45°</text>
<text x="10.7" y="201">1.4 0.06</text>
<text x="11.9" y="203.4">(4 PLCS)</text>
<text x="48.3" y="201.1">1.4</text>
<text x="49.5" y="203.5">(6 PLCS)</text>
<text x="52.7" y="201.1">0.06</text>
<text x="90.3" y="200.7">1.4 0.06</text>
<text x="91.4" y="203.1">(7 PLCS)</text>
<text x="132.8" y="200.9">1.4 0.06</text>
<text x="133.9" y="203.3">(8 PLCS)</text>
<text x="173.6" y="201">1.4 0.06</text>
<text x="174.8" y="203.4">(9 PLCS)</text>
<text x="85.6" y="208.3">2.0</text>
<text x="90.1" y="208.3">0.08</text>
<text x="36.3" y="213.2">11.0</text>
<text x="36.3" y="215.8">0.43</text>
<text x="74.4" y="213.3">11.0</text>
<text x="74.4" y="215.9">0.43</text>
<text x="121.3" y="213.3">11.0</text>
<text x="121.5" y="216">0.43</text>
<text x="160.5" y="213.1">11.0</text>
<text x="160.5" y="215.7">0.43</text>
<text x="201.4" y="213">11.0</text>
<text x="201.4" y="215.6">0.43</text>
<text x="50.3" y="219.5">45°</text>
<text x="136.6" y="219.3">45°</text>
<text x="177.5" y="219.2">45°</text>
<text x="35.2" y="226.6">4.50</text>
<text x="73.4" y="226.6">4.50</text>
<text x="94.3" y="222.4">66.5°</text>
<text x="159.5" y="227.8">4.50</text>
<text x="19.4" y="233.5">PCB LAYOUT</text>
<text x="35.2" y="229.3">0.18</text>
<text x="57.2" y="233.3">PCB LAYOUT</text>
<text x="73.3" y="229.3">0.18</text>
<text x="104.1" y="229.4">23.5°</text>
<text x="119.8" y="231.9">4.50</text>
<text x="159.7" y="230.5">0.18</text>
<text x="172.9" y="228.4">1.30</text>
<text x="178.6" y="228.4">0.05</text>
<text x="200.9" y="230.5">4.50</text>
<text x="201.1" y="233.2">0.18</text>
<text x="19.4" y="235.7">FRONT VIEW</text>
<text x="57.2" y="235.4">FRONT VIEW</text>
<text x="103.8" y="238.8">PCB LAYOUT</text>
<text x="120" y="234.6">0.18</text>
<text x="144.3" y="235.4">PCB LAYOUT</text>
<text x="144.4" y="237.6">FRONT VIEW</text>
<text x="185.1" y="236.8">PCB LAYOUT</text>
<text x="185.2" y="239">FRONT VIEW</text>
<text x="103.9" y="241">FRONT VIEW</text>
</g>
</svg>
